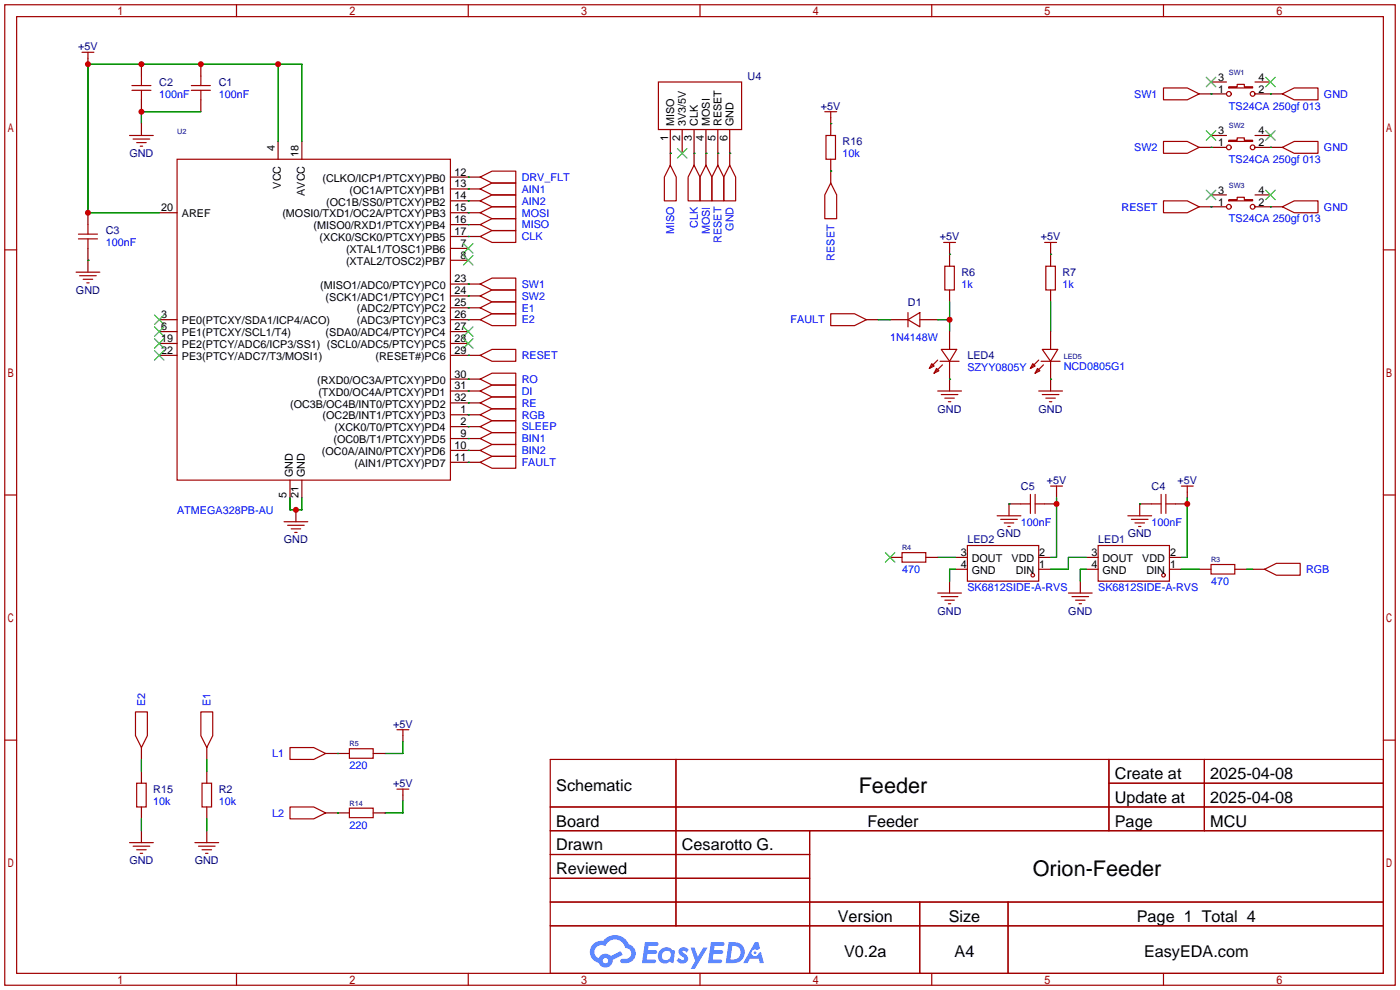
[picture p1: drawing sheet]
<svg xmlns="http://www.w3.org/2000/svg" width="299mm" height="212mm" viewBox="0 0 299 212" stroke-linecap="round" stroke-linejoin="round" font-family="sans-serif">
<g fill="none" stroke="#a10000" stroke-width=".25">
<path d="M1 1h297.2v209.6h-297.2zM3.6 3.6h292.1v204.4h-292.1zM50.5 1v2.6M100.1 1v2.6M149.6 1v2.6M199.1 1v2.6M248.7 1v2.6M1 53.4h2.6M295.7 53.4h2.5M1 105.8h2.6M295.7 105.8h2.5M1 158.2h2.6"/>
<path d="M295.7 158.2h2.5M117.6 162.3h178.1v45.7h-178.1zM117.6 172.5h178.1M117.6 177.5h178.1M144.5 162.3v35.6M173 177.5v30.5M237 162.3v15.2M237 167.4h58.7M257.4 162.3v15.2M117.6 182.6h55.4M117.6 192.8h178.1M117.6 187.7h55.4"/>
<path d="M117.6 197.9h178.1M196.6 192.8v15.2M215.4 192.8v15.2M50.5 208v2.6M100.1 208v2.6M149.6 208v2.6M199.1 208v2.6M248.7 208v2.6"/>
</g>
<g fill="#5487ff">
<path d="M145.3 202.7a1.3 1.3 0 0 1 1.9 .3l-.4 .6a.54 .54 0 0 0-.9-.2l.1 .2a1.34 1.34 0 0 1 .9 1.8 1.47 1.47 0 0 1-2.3-.1l.5-.6 .8 .5a.31 .31 0 0 0 .4-.3 .31 .31 0 0 0-.3-.4 1.12 1.12 0 0 1-.7-1.8z"/>
<path d="M147.6 202.5h.9l.6 2 1.2-2h.9l-2.7 4.6h-.9l1-1.7z"/>
<path d="M137.8 201.4h1.7a1.31 1.31 0 0 1 1.2 .2 .4 .4 0 0 1-.3 .5l-1.8 .1-.1 .9h1.6a.4 .4 0 0 1 .4 .4 .4 .4 0 0 1-.5 .4h-1.6l-.2 1.2h1.4a.46 .46 0 0 1 .5 0 .46 .46 0 0 1 .1 .5l-.4 .2h-2.6z"/>
<path d="M151.9 201.4h1.7a1.32 1.32 0 0 1 1.2 .2 .39 .39 0 0 1-.3 .5l-1.8 .1-.1 .9h1.6a.4 .4 0 0 1 .4 .4 .4 .4 0 0 1-.4 .4h-1.7l-.2 1.2h1.4a.46 .46 0 0 1 .5 0 .46 .46 0 0 1 .1 .5l-.4 .2h-2.6z"/>
<path d="M161.3 201.4h.8l.3 1.3-.6 .4a.75 .75 0 0 0-1.1 .3 .75 .75 0 0 0 .5 1 .75 .75 0 0 0 .9-.7l.5-.2 .6 2.3h-.8l-.3-.9h-1.8l-.5 .9h-1z"/>
<path d="M155.7 201.4l-.6 4.4h1.5a2.27 2.27 0 0 0 2.6-2.2 2.27 2.27 0 0 0-2.7-2.2zM156.5 202.1a1.5 1.5 0 0 1 1.8 1.6 1.5 1.5 0 0 1-1.9 1.4h-.3z"/>
<path d="M141.2 203a1.6 1.6 0 0 0-.3 2.3 1.6 1.6 0 0 0 2.3 .2l.7 .3 .3-2.4-.1-.3-.5-.1a1.58 1.58 0 0 0-2.4 0zM141.8 203.5a.98 .98 0 0 1 1.6 .4 .98 .98 0 0 1-1.1 1.3 .94 .94 0 0 1-.9-.7 .94 .94 0 0 1 .4-1z"/>
<path d="M126.8 201.8a2.37 2.37 0 0 0 1.1 4 1.54 1.54 0 0 0 1.8 1 1.54 1.54 0 0 0 1.2-1.6l2.2-1.1-.5-.8-2 1a1.57 1.57 0 0 0-2.7 .5 1.5 1.5 0 0 1-.7-2.1 1.5 1.5 0 0 1 2.2-.5 2.23 2.23 0 0 1 2.3-1.4 2.23 2.23 0 0 1 2 1.8 1.16 1.16 0 0 1 1.2 1.1 1.16 1.16 0 0 1-1.1 1.2h-.7a.47 .47 0 0 0-.5 .4 .47 .47 0 0 0 .4 .5 2.17 2.17 0 0 0 2.5-.9 2.17 2.17 0 0 0-.3-2.7l-.8-.4a3.2 3.2 0 0 0-5.5-.7l-1.1 .1zM128.8 205.3a.6 .6 0 0 1 1.2 0 .6 .6 0 0 1-1.2 0z"/>
<circle cx="161.4" cy="203.6" r=".28"/>
</g>
<g fill="none" stroke="#a10000" stroke-width=".25">
<path d="M17.5 11.2h2.6M18.8 11.2v1.2M28.2 18.3h4.1M28.2 19.3h4.1M30.2 16.3v2M30.2 19.3v2M40.9 18.3h4.1M40.9 19.3h4.1M42.9 16.3v2M42.9 19.3v2M140.7 17.5h17.8v10.2h-17.8zM248.7 18.8h5l2.6 1.3-2.6 1.2h-5z"/>
<path d="M262.6 18.5h1.8v-.5h1.5v.5h1.8v.3h-5.1zM27.7 29h5.1M28.4 29.7h3.6M29.2 30.5h2M30 31.2h.5M37.8 34h58.5v68.6h-58.5zM102.6 37.8l2.6-1.2h5v2.5h-5zM143.3 35.3l1.2 2.5v5.1h-2.5v-5.1zM148.3 35.3l1.3 2.5v5.1h-2.5v-5.1zM150.9 35.3l1.2 2.5v5.1h-2.5v-5.1zM153.4 35.3l1.3 2.5v5.1h-2.6v-5.1zM156 35.3l1.2 2.5v5.1h-2.5v-5.1z"/>
<path d="M176.3 23.9h2.5M176.5 29h2.1v5h-2.1zM177.5 39.1l1.3 2.6v5h-2.5v-5zM177.5 23.9v1.2M248.7 30.2h5l2.6 1.3-2.6 1.3h-5zM262.6 30h1.8v-.5h1.5v.5h1.8v.2h-5.1zM274.1 20.1l2.5-1.3h5.1v2.5h-5.1zM274.1 31.5l2.5-1.3h5.1v2.6h-5.1zM16.3 58.2h5M16.8 50h4M16.8 51.1h4M17 58.9h3.6"/>
<path d="M17.8 59.7h2M18.8 48v2M18.8 51.1v2M102.6 45.5l2.6-1.3h5v2.5h-5zM102.6 48l2.6-1.3h5v2.6h-5zM102.6 50.5l2.6-1.2h5v2.5h-5zM102.6 40.4l2.6-1.3h5v2.6h-5zM102.6 42.9l2.6-1.2h5v2.5h-5zM201.7 51.8h2.5M201.9 56.9h2.1v5.1h-2.1zM202.9 51.8v1.3M223.3 51.8h2.5"/>
<path d="M223.5 56.9h2.1v5.1h-2.1zM224.5 51.8v1.3M248.7 42.9h5l2.6 1.3-2.6 1.3h-5zM262.6 42.7h1.8v-.5h1.5v.5h1.8v.2h-5.1zM274.1 44.2l2.5-1.3h5.1v2.6h-5.1zM18.5 60.5h.5M102.6 75.9l2.6-1.2h5v2.5h-5zM102.6 60.7l2.6-1.3h5v2.6h-5zM102.6 63.2l2.6-1.2h5v2.5h-5zM102.6 65.8l2.6-1.3h5v2.6h-5zM102.6 68.3l2.6-1.2h5v2.5h-5zM177.5 67.1h5.1l2.6 1.2-2.6 1.3h-5.1z"/>
<path d="M194.1 68.3l2.5-1.5v3zM194.1 66.8v3M199.1 77.7l.5 .5-1 .5zM200.2 78.7l.5 .5-1.1 .6zM200.4 77l-1.8 1.7M200.9 77.2h4.1M201.2 74.7h3.3l-1.6 2.5zM201.4 78l-1.8 1.8M220.7 77.7l.5 .5-1 .5zM221.7 78.7l.5 .5-1 .6zM222 77l-1.8 1.7M222.5 77.2h4.1"/>
<path d="M222.8 74.7h3.3l-1.6 2.5zM223 78l-1.8 1.8M102.6 81l2.6-1.2h5v2.5h-5zM102.6 83.6l2.6-1.3h5v2.5h-5zM102.6 86.1l2.6-1.3h5v2.6h-5zM102.6 88.6l2.6-1.2h5v2.5h-5zM102.6 93.7l2.6-1.2h5v2.5h-5zM102.6 96.3l2.6-1.3h5v2.5h-5zM102.6 98.8l2.6-1.3h5v2.6h-5zM102.6 91.2l2.6-1.3h5v2.6h-5zM200.4 83.6h5.1M201.2 84.3h3.5"/>
<path d="M201.9 85.1h2.1M202.7 85.9h.5M222 83.6h5.1M222.8 84.3h3.5M223.5 85.1h2.1M224.3 85.9h.5M60.7 111.5h5.1M61.5 112.3h3.5M62.2 113h2.1M63 113.8h.5M192.8 118.1h5.1v2h-5.1zM206.8 116.6h15.2v7.6h-15.2z"/>
<path d="M213.1 110.2h5.1M213.9 111h3.5M214.6 111.8h2.1M215.4 112.5h.5M218.2 107.7h2M220.2 105.7v4M221.2 107.7h2.1M221.2 105.7v4M224.5 103.9h2.6M225.8 103.9v1.3M234.7 116.6h15.2v7.6h-15.2zM241 110.2h5.1"/>
<path d="M241.8 111h3.6M242.6 111.8h2M243.3 112.5h.5M246.1 107.7h2.1M248.2 105.7v4M249.2 107.7h2M249.2 105.7v4M252.5 103.9h2.5M253.7 103.9v1.3M200.4 126.7h5.1M201.2 127.5h3.5M201.9 128.3h2.1"/>
<path d="M202.7 129h.5M228.3 126.7h5.1M229.1 127.5h3.6M229.9 128.3h2M230.6 129h.5M258.8 120.6h5.1v2.1h-5.1zM270.3 121.7l2.5-1.3h5.1v2.5h-5.1zM29 152.1h2.5v5.1l-1.3 2.6-1.2-2.6zM42.9 152.1h2.6v5.1l-1.3 2.6-1.3-2.6zM62 159.8h5.1l2.5 1.2-2.5 1.3h-5.1zM84.8 156h2.6M86.1 156v1.2"/>
<path d="M29.2 167.4h2v5.1h-2zM43.2 167.4h2v5.1h-2zM62 172.5h5.1l2.5 1.2-2.5 1.3h-5.1zM74.7 160h5.1v2.1h-5.1zM74.7 172.7h5.1v2.1h-5.1zM84.8 168.7h2.6M86.1 168.7v1.2M27.7 180.1h5.1M28.4 180.8h3.6M29.2 181.6h2M30 182.4h.5M41.7 180.1h5"/>
<path d="M42.4 180.8h3.6M43.2 181.6h2M43.9 182.4h.5"/>
<circle cx="262.6" cy="31.5" r=".51"/>
<circle cx="262.6" cy="20.1" r=".51"/>
<circle cx="267.7" cy="31.5" r=".51"/>
<circle cx="267.7" cy="20.1" r=".51"/>
<circle cx="262.6" cy="44.2" r=".51"/>
<circle cx="267.7" cy="44.2" r=".51"/>
<circle cx="220.7" cy="122.9" r=".38"/>
<circle cx="248.7" cy="122.9" r=".38"/>
</g>
<g fill="none" stroke="#870000" stroke-width=".25">
<path d="M18.8 12.4v1.3M30.2 13.7v2.6M42.9 13.7v2.6M258.8 17.5h3.3M268.2 17.5h3.3M30.2 21.3v2.6M30.2 26.4v2.6M42.9 21.3v2.6M59.4 30.2v3.8M64.5 30.2v3.8M96.3 37.8h6.3M143.3 27.7v7.6"/>
<path d="M145.8 27.7v5.1M148.3 27.7v7.6M150.9 27.7v7.6M153.4 27.7v7.6M156 27.7v7.6M177.5 25.1v3.9M177.5 34v5.1M256.3 20.1h5.8M256.3 31.5h5.8M258.8 29h3.3M268.2 20.1h5.9M268.2 31.5h5.9"/>
<path d="M268.2 29h3.3M18.8 45.5v2.5M18.8 53.1v5.1M34 45.5h3.8M96.3 53.1h3.8M96.3 55.6h3.8M96.3 45.5h6.3M96.3 40.4h6.3M96.3 42.9h6.3M96.3 48h6.3M96.3 50.5h6.3M202.9 53.1v3.8"/>
<path d="M224.5 53.1v3.8M256.3 44.2h5.8M258.8 41.7h3.3M268.2 44.2h5.9M268.2 41.7h3.3M34 68.3h3.8M34 70.9h3.8M34 75.9h3.8M34 73.4h3.8M96.3 68.3h6.3M96.3 70.9h3.8M96.3 75.9h6.3"/>
<path d="M96.3 60.7h6.3M96.3 63.2h6.3M96.3 65.8h6.3M96.3 73.4h3.8M185.2 68.3h2.5M190.2 68.3h3.9M196.6 68.3h3.8M202.9 62v2.5M202.9 70.9v3.8M202.9 77.2v6.4M224.5 62v2.5M224.5 70.9v3.8"/>
<path d="M224.5 77.2v6.4M96.3 88.6h6.3M96.3 91.2h6.3M96.3 93.7h6.3M96.3 96.3h6.3M96.3 81h6.3M96.3 98.8h6.3M96.3 83.6h6.3M96.3 86.1h6.3M62 102.6v3.8M63.2 109v2.5M64.5 102.6v3.8"/>
<path d="M190.2 119.1h2.6M197.9 119.1h2.5M204.2 119.1h2.6M218.2 107.7h-2.6v2.5M222 119.1h2.5M223.3 107.7h2.5M225.8 105.2v1.2M232.2 119.1h2.5M246.1 107.7h-2.5v2.5M249.9 119.1h2.6M251.2 107.7h2.5M253.7 105.2v1.2"/>
<path d="M202.9 124.2v2.5M204.2 121.7h2.6M222 121.7h2.5M230.9 124.2v2.5M232.2 121.7h2.5M249.9 121.7h2.6M256.3 121.7h2.5M263.9 121.7h2.5M267.7 121.7h2.6M30.2 159.8v2.5M44.2 159.8v2.5M86.1 157.2v1.3"/>
<path d="M30.2 164.8v2.6M30.2 172.5v2.5M30.2 177.5v2.6M44.2 164.8v2.6M44.2 172.5v2.5M44.2 177.5v2.6M69.6 161h5.1M69.6 173.7h5.1M79.8 161h2.5M79.8 173.7h2.5M86.1 169.9v1.3"/>
</g>
<g fill="none" stroke="#3c3" stroke-width=".25">
<path d="M257.8 16.5l2 2M259.8 16.5l-2 2M270.5 16.5l2 2M272.5 16.5l-2 2M144.8 31.8l2 2M146.8 31.8l-2 2M257.8 27.9l2 2.1M259.8 27.9l-2 2.1M270.5 27.9l2 2.1M272.5 27.9l-2 2.1M99.1 52.1l2 2M99.1 54.6l2 2"/>
<path d="M101.1 52.1l-2 2M101.1 54.6l-2 2M257.8 40.6l2 2.1M259.8 40.6l-2 2.1M270.5 40.6l2 2.1M272.5 40.6l-2 2.1M33 67.3l2.1 2M33 69.8l2.1 2.1M33 74.9l2.1 2.1M33 72.4l2.1 2M35.1 67.3l-2.1 2M35.1 69.8l-2.1 2.1"/>
<path d="M35.1 74.9l-2.1 2.1M35.1 72.4l-2.1 2M99.1 69.8l2 2.1M99.1 72.4l2 2M101.1 69.8l-2 2.1M101.1 72.4l-2 2M189.2 118.1l2.1 2M191.3 118.1l-2.1 2"/>
</g>
<g fill="none" stroke="#008700" stroke-width=".25">
<path d="M59.4 13.7v16.5M42.9 23.9h-12.7v2.5M64.5 30.2v-16.5h-45.7v31.8h15.2M100.1 37.8h.1M143.3 32.8h.1M148.3 32.8h.1M150.9 32.8h.1M153.4 32.8h.1M156 32.8h.1M177.5 36.6h.1M177.5 26.4h.1M258.8 20.1h.1"/>
<path d="M258.8 31.5h.1M271.5 20.1h.1M271.5 31.5h.1M18.8 55.6h.1M100.1 45.5h.1M100.1 48h.1M100.1 50.5h.1M100.1 40.4h.1M100.1 42.9h.1M202.9 54.4h.1M224.5 54.4h.1M258.8 44.2h.1"/>
<path d="M271.5 44.2h.1M100.1 75.9h.1M100.1 60.7h.1M100.1 63.2h.1M100.1 65.8h.1M100.1 68.3h.1M187.7 68.3h2.5M200.4 68.3h2.5M202.9 64.5v6.4M224.5 64.5v6.4M100.1 83.6h.1M100.1 81h.1"/>
<path d="M100.1 86.1h.1M100.1 88.6h.1M100.1 93.7h.1M100.1 96.3h.1M100.1 98.8h.1M100.1 91.2h.1M202.9 81h.1M224.5 81h.1M62 106.4v2.6h2.5v-2.6M200.4 119.1h3.8M215.6 107.7h.1M225.8 106.4v12.7h-1.3"/>
<path d="M232.2 119.1h-3.9v2.6h-3.8M243.6 107.7h.1M253.7 106.4v12.7h-1.2M204.2 121.7h-1.3v2.5M232.2 121.7h-1.3v2.5M252.5 121.7h3.8M266.4 121.7h1.3M86.1 158.5v2.5h-3.8M30.2 162.3v2.5M30.2 175v2.5M44.2 162.3v2.5M44.2 175v2.5"/>
<path d="M72.1 161h.1M72.1 173.7h.1M86.1 171.2v2.5h-3.8"/>
</g>
<g fill="#c00">
<circle cx="63.2" cy="109" r=".63"/>
<circle cx="59.4" cy="13.7" r=".63"/>
<circle cx="42.9" cy="13.7" r=".63"/>
<circle cx="30.2" cy="13.7" r=".63"/>
<circle cx="18.8" cy="13.7" r=".63"/>
<circle cx="18.8" cy="45.5" r=".63"/>
<circle cx="30.2" cy="23.9" r=".63"/>
<circle cx="253.7" cy="107.7" r=".63"/>
<circle cx="225.8" cy="107.7" r=".63"/>
<circle cx="202.9" cy="68.3" r=".63"/>
</g>
<g font-size="4.6">
<text x="183.5" y="169.4">Feeder</text>
<text x="220.7" y="187.2">Orion-Feeder</text>
</g>
<g font-size="3.5">
<text x="238.3" y="166.5">Create at</text>
<text x="258.7" y="166.5">2025-04-08</text>
<text x="118.9" y="169.1">Schematic</text>
<text x="238.3" y="171.6">Update at</text>
<text x="258.7" y="171.6">2025-04-08</text>
<text x="118.9" y="176.7">Board</text>
<text x="185.4" y="176.7">Feeder</text>
<text x="238.3" y="176.7">Page</text>
<text x="258.7" y="176.7">MCU</text>
<text x="118.9" y="181.8">Drawn</text>
<text x="145.7" y="181.8">Cesarotto G.</text>
<text x="118.9" y="186.8">Reviewed</text>
<text x="179.1" y="197">Version</text>
<text x="202.8" y="197">Size</text>
<text x="243" y="197">Page 1 Total 4</text>
<text x="180.4" y="204.6">V0.2a</text>
<text x="204" y="204.6">A4</text>
<text x="244.5" y="204.6">EasyEDA.com</text>
</g>
<g font-size="2.3" fill="#000080">
<text x="16.7" y="10.7">+5V</text>
<text x="159.8" y="17.1">U4</text>
<text x="34" y="18.3">C2</text>
<text x="46.7" y="18.3">C1</text>
<text x="175.5" y="23.4">+5V</text>
<text x="27.7" y="33.6">GND</text>
<text x="180.1" y="31">R16</text>
<text x="22.6" y="50.1">C3</text>
<text x="200.9" y="51.4">+5V</text>
<text x="222.5" y="51.4">+5V</text>
<text x="205.5" y="59">R6</text>
<text x="227.1" y="59">R7</text>
<text x="16.2" y="62.8">GND</text>
<text x="194.1" y="65.3">D1</text>
<text x="206.8" y="76.8">LED4</text>
<text x="200.4" y="88.2">GND</text>
<text x="222" y="88.2">GND</text>
<text x="218.2" y="104.7">C5</text>
<text x="223.7" y="103.4">+5V</text>
<text x="246.1" y="104.7">C4</text>
<text x="251.7" y="103.4">+5V</text>
<text x="60.7" y="116.1">GND</text>
<text x="206.8" y="116.1">LED2</text>
<text x="213.1" y="114.9">GND</text>
<text x="234.7" y="116.1">LED1</text>
<text x="241" y="114.9">GND</text>
<text x="200.4" y="131.4">GND</text>
<text x="228.3" y="131.4">GND</text>
<text x="84" y="155.5">+5V</text>
<text x="32.8" y="169.5">R15</text>
<text x="46.7" y="169.5">R2</text>
<text x="84" y="168.2">+5V</text>
<text x="27.7" y="184.7">GND</text>
<text x="41.6" y="184.7">GND</text>
</g>
<g font-size="2.3">
<text x="260.3" y="17.3">3</text>
<text x="269" y="17.3">4</text>
<text x="260.3" y="19.8">1</text>
<text x="269" y="19.8">2</text>
<text x="144.1" y="26.9" transform="rotate(-90 144.1 26.9)">MISO</text>
<text x="146.6" y="26.9" transform="rotate(-90 146.6 26.9)">3V3/5V</text>
<text x="149.1" y="26.9" transform="rotate(-90 149.1 26.9)">CLK</text>
<text x="151.7" y="26.9" transform="rotate(-90 151.7 26.9)">MOSI</text>
<text x="154.2" y="26.9" transform="rotate(-90 154.2 26.9)">RESET</text>
<text x="156.8" y="26.9" transform="rotate(-90 156.8 26.9)">GND</text>
<text x="260.3" y="28.7">3</text>
<text x="269" y="28.7">4</text>
<text x="58.7" y="32.3" transform="rotate(-90 58.7 32.3)">4</text>
<text x="63.8" y="33.6" transform="rotate(-90 63.8 33.6)">18</text>
<text x="142.8" y="30.2" transform="rotate(-90 142.8 30.2)">1</text>
<text x="145.3" y="30.2" transform="rotate(-90 145.3 30.2)">2</text>
<text x="147.9" y="30.2" transform="rotate(-90 147.9 30.2)">3</text>
<text x="150.4" y="30.2" transform="rotate(-90 150.4 30.2)">4</text>
<text x="153" y="30.2" transform="rotate(-90 153 30.2)">5</text>
<text x="155.5" y="30.2" transform="rotate(-90 155.5 30.2)">6</text>
<text x="260.3" y="31.3">1</text>
<text x="269" y="31.3">2</text>
<text x="60.1" y="40.3" transform="rotate(-90 60.1 40.3)">VCC</text>
<text x="65.1" y="41.9" transform="rotate(-90 65.1 41.9)">AVCC</text>
<text x="68.9" y="38.8">(CLKO/ICP1/PTCXY)PB0</text>
<text x="74.7" y="41.4">(OC1A/PTCXY)PB1</text>
<text x="97.1" y="37.5">12</text>
<text x="97.1" y="40.1">13</text>
<text x="260.3" y="41.4">3</text>
<text x="269" y="41.4">4</text>
<text x="34.4" y="45.1">20</text>
<text x="38.9" y="46.5">AREF</text>
<text x="60.3" y="46.5">(MOSI0/TXD1/OC2A/PTCXY)PB3</text>
<text x="69.7" y="43.9">(OC1B/SS0/PTCXY)PB2</text>
<text x="97.1" y="42.6">14</text>
<text x="97.1" y="45.1">15</text>
<text x="97.1" y="47.7">16</text>
<text x="260.3" y="44">1</text>
<text x="269" y="44">2</text>
<text x="67" y="49">(MISO0/RXD1/PTCXY)PB4</text>
<text x="68.3" y="51.5">(XCK0/SCK0/PTCXY)PB5</text>
<text x="97.1" y="50.2">17</text>
<text x="98.4" y="52.8">7</text>
<text x="73.9" y="54.1">(XTAL1/TOSC1)PB6</text>
<text x="73.9" y="56.6">(XTAL2/TOSC2)PB7</text>
<text x="98.4" y="55.3">8</text>
<text x="68.4" y="61.7">(MISO1/ADC0/PTCY)PC0</text>
<text x="69.6" y="64.2">(SCK1/ADC1/PTCY)PC1</text>
<text x="97.1" y="60.4">23</text>
<text x="97.1" y="62.9">24</text>
<text x="97.1" y="65.5">25</text>
<text x="34.4" y="68">3</text>
<text x="34.4" y="70.5">6</text>
<text x="38.9" y="69.3">PE0(PTCXY/SDA1/ICP4/ACO)</text>
<text x="38.9" y="71.9">PE1(PTCXY/SCL1/T4)</text>
<text x="69.6" y="71.9">(SDA0/ADC4/PTCY)PC4</text>
<text x="76.3" y="66.8">(ADC2/PTCY)PC2</text>
<text x="76.3" y="69.3">(ADC3/PTCY)PC3</text>
<text x="97.1" y="68">26</text>
<text x="97.1" y="70.5">27</text>
<text x="34.4" y="75.6">22</text>
<text x="34.4" y="73.1">19</text>
<text x="38.9" y="76.9">PE3(PTCY/ADC7/T3/MOSI1)</text>
<text x="38.9" y="74.4">PE2(PTCY/ADC6/ICP3/SS1) (SCL0/ADC5/PTCY)PC5</text>
<text x="80.2" y="76.9">(RESET#)PC6</text>
<text x="97.1" y="73.1">28</text>
<text x="97.1" y="75.6">29</text>
<text x="67.8" y="82">(RXD0/OC3A/PTCXY)PD0</text>
<text x="97.1" y="80.7">30</text>
<text x="97.1" y="83.2">31</text>
<text x="62" y="87.1">(OC3B/OC4B/INT0/PTCXY)PD2</text>
<text x="68" y="84.6">(TXD0/OC4A/PTCXY)PD1</text>
<text x="68.9" y="89.6">(OC2B/INT1/PTCXY)PD3</text>
<text x="97.1" y="85.8">32</text>
<text x="98.4" y="88.3">1</text>
<text x="71.3" y="94.7">(OC0B/T1/PTCXY)PD5</text>
<text x="71.5" y="92.2">(XCK0/T0/PTCXY)PD4</text>
<text x="97.1" y="95.9">10</text>
<text x="98.4" y="90.9">2</text>
<text x="98.4" y="93.4">9</text>
<text x="62.6" y="102" transform="rotate(-90 62.6 102)">GND</text>
<text x="65.1" y="102" transform="rotate(-90 65.1 102)">GND</text>
<text x="68.8" y="97.3">(OC0A/AIN0/PTCXY)PD6</text>
<text x="75.7" y="99.8">(AIN1/PTCXY)PD7</text>
<text x="97.1" y="98.5">11</text>
<text x="61.3" y="106.4" transform="rotate(-90 61.3 106.4)">5</text>
<text x="63.8" y="106.4" transform="rotate(-90 63.8 106.4)">21</text>
<text x="205.3" y="118.9">3</text>
<text x="222.1" y="118.9">2</text>
<text x="233.3" y="118.9">3</text>
<text x="250.1" y="118.9">2</text>
<text x="205.3" y="121.4">4</text>
<text x="207.7" y="120.2">DOUT</text>
<text x="207.7" y="122.7">GND</text>
<text x="216.2" y="120.2">VDD</text>
<text x="217.1" y="122.7">DIN</text>
<text x="222.1" y="121.4">1</text>
<text x="233.3" y="121.4">4</text>
<text x="235.6" y="120.2">DOUT</text>
<text x="235.6" y="122.7">GND</text>
<text x="244.1" y="120.2">VDD</text>
<text x="245" y="122.7">DIN</text>
<text x="250.1" y="121.4">1</text>
</g>
<g font-size="2.3" fill="#00f">
<text x="34" y="20.9">100nF</text>
<text x="46.7" y="20.9">100nF</text>
<text x="242.4" y="20.9">SW1</text>
<text x="262.6" y="23.4">TS24CA 250gf 013</text>
<text x="283" y="20.9">GND</text>
<text x="180.1" y="33.6">10k</text>
<text x="242.4" y="32.3">SW2</text>
<text x="262.6" y="34.8">TS24CA 250gf 013</text>
<text x="283" y="32.3">GND</text>
<text x="111.5" y="41.2">AIN1</text>
<text x="111.5" y="38.7">DRV_FLT</text>
<text x="111.5" y="46.3">MOSI</text>
<text x="111.5" y="43.7">AIN2</text>
<text x="239.7" y="45">RESET</text>
<text x="262.6" y="47.5">TS24CA 250gf 013</text>
<text x="283" y="45">GND</text>
<text x="22.6" y="52.6">100nF</text>
<text x="111.5" y="48.8">MISO</text>
<text x="111.5" y="51.4">CLK</text>
<text x="144.1" y="50.1" transform="rotate(-90 144.1 50.1)">MISO</text>
<text x="149.1" y="48.7" transform="rotate(-90 149.1 48.7)">CLK</text>
<text x="151.7" y="50.1" transform="rotate(-90 151.7 50.1)">MOSI</text>
<text x="154.2" y="51.9" transform="rotate(-90 154.2 51.9)">RESET</text>
<text x="156.8" y="49.3" transform="rotate(-90 156.8 49.3)">GND</text>
<text x="178.4" y="55.7" transform="rotate(-90 178.4 55.7)">RESET</text>
<text x="111.5" y="61.5">SW1</text>
<text x="111.5" y="64.1">SW2</text>
<text x="205.5" y="61.5">1k</text>
<text x="227.1" y="61.5">1k</text>
<text x="111.5" y="66.6">E1</text>
<text x="111.5" y="69.1">E2</text>
<text x="169" y="69.1">FAULT</text>
<text x="111.5" y="76.8">RESET</text>
<text x="190.2" y="72.9">1N4148W</text>
<text x="111.5" y="81.8">RO</text>
<text x="206.8" y="79.3">SZYY0805Y</text>
<text x="227.3" y="79">NCD0805G1</text>
<text x="111.5" y="84.4">DI</text>
<text x="111.5" y="86.9">RE</text>
<text x="111.5" y="89.5">RGB</text>
<text x="111.5" y="94.5">BIN1</text>
<text x="111.5" y="92">SLEEP</text>
<text x="111.5" y="97.1">BIN2</text>
<text x="111.5" y="99.6">FAULT</text>
<text x="37.8" y="109.8">ATMEGA328PB-AU</text>
<text x="218.2" y="112.3">100nF</text>
<text x="246.1" y="112.3">100nF</text>
<text x="192.8" y="122.5">470</text>
<text x="258.8" y="125">470</text>
<text x="279.1" y="122.5">RGB</text>
<text x="206.8" y="126.3">SK6812SIDE-A-RVS</text>
<text x="234.7" y="126.3">SK6812SIDE-A-RVS</text>
<text x="31" y="150.9" transform="rotate(-90 31 150.9)">E2</text>
<text x="45" y="150.9" transform="rotate(-90 45 150.9)">E1</text>
<text x="58.1" y="161.8">L1</text>
<text x="74.7" y="164.4">220</text>
<text x="32.8" y="172">10k</text>
<text x="46.7" y="172">10k</text>
<text x="58.1" y="174.5">L2</text>
<text x="74.7" y="177.1">220</text>
</g>
<g font-size="1.6" fill="#000080">
<text x="262.6" y="15.9">SW1</text>
<text x="37.8" y="28.6">U2</text>
<text x="262.6" y="27.4">SW2</text>
<text x="262.6" y="40.1">SW3</text>
<text x="227.3" y="76.7">LED5</text>
<text x="192.8" y="117.5">R4</text>
<text x="258.8" y="120.1">R3</text>
<text x="74.7" y="159.5">R5</text>
<text x="74.7" y="172.2">R14</text>
</g>
</svg>
